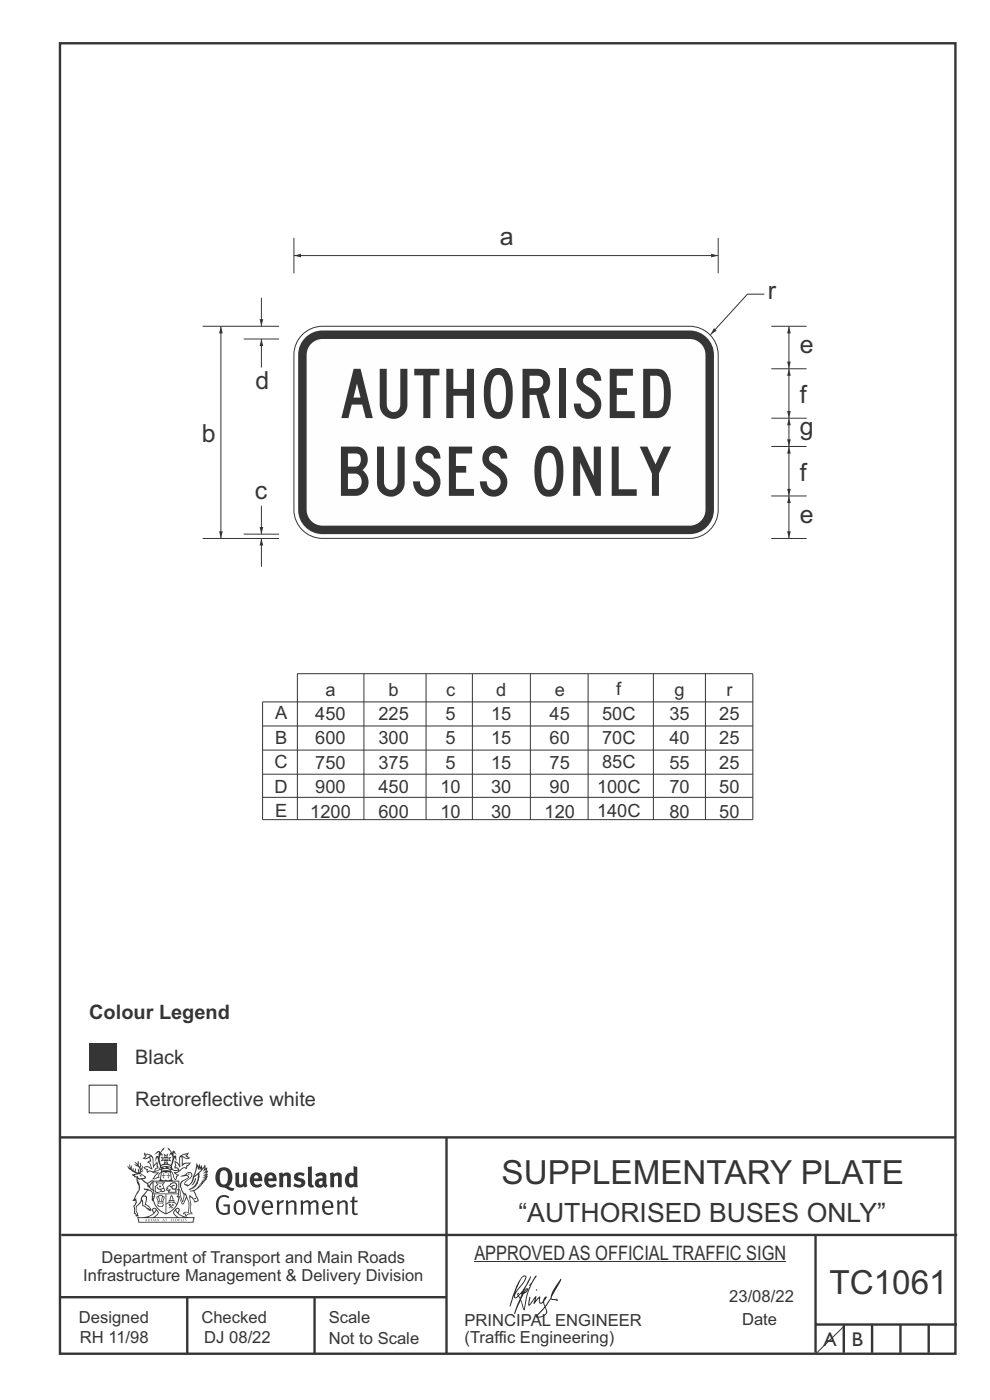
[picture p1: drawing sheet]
<svg xmlns="http://www.w3.org/2000/svg" width="210mm" height="297mm" viewBox="0 0 210 297" stroke-linecap="round" stroke-linejoin="round" font-family="sans-serif">
<g fill="none" stroke="#373435" stroke-width=".51">
<path d="M12.7 9.2h190v278h-190zM12.7 241.3h190M94.7 241.4v45.8M12.7 275.2h82M13 262h190M39.7 275.2v12M66.7 275.2v12M173 262.1v24.9M173 281h30M179 281v6M185 281v6M191 281v6"/>
<path d="M197 281v6"/>
</g>
<path d="M18.9 221.2h5.9v5.9h-5.9z" fill-rule="evenodd" fill="#373435"/>
<path d="M18.9 230.2h5.9v5.9h-5.9z" fill-rule="evenodd" fill="#fefefe" stroke="#373435" stroke-width=".21"/>
<g fill="#373435">
<path d="M47 248.4a2.55 2.55 0 0 0 0 2.7l.3 .2a.81 .81 0 0 0 1-1v-.5a1.04 1.04 0 0 0-1.1-1.5zM46.3 248.1a1.82 1.82 0 0 1 2.1-.2 1.82 1.82 0 0 1 .9 1.8 2.29 2.29 0 0 1-.8 2l.7 .3h.5l-.2 .6a2.87 2.87 0 0 1-2-.7 2.12 2.12 0 0 1-1.7-3.1z" fill-rule="evenodd"/>
<path d="M49.9 248.9l.8-.2v2a.46 .46 0 0 0 .3 .6 .46 .46 0 0 0 .6-.3v-2.1l.7-.2v2.4l.2 .5-.5 .3-.3-.3a1.02 1.02 0 0 1-1.2 .3 1.02 1.02 0 0 1-.6-1.1z" fill-rule="evenodd"/>
<path d="M54 249.5l-.1 .5h.9a.49 .49 0 0 0-.2-.6 .49 .49 0 0 0-.6 .1zM53.4 249.1a1.34 1.34 0 0 1 1.6-.2 1.34 1.34 0 0 1 .6 1.5v.2h-1.7a.77 .77 0 0 0 .5 .8 .77 .77 0 0 0 .9-.4l.3 .5a1.59 1.59 0 0 1-2 .2 1.59 1.59 0 0 1-.5-2.1z" fill-rule="evenodd"/>
<path d="M57 249.5l-.1 .5h1a.49 .49 0 0 0-.2-.6 .49 .49 0 0 0-.7 .1zM56.4 249.1a1.34 1.34 0 0 1 1.6-.2 1.34 1.34 0 0 1 .7 1.5v.2h-1.8a.77 .77 0 0 0 .5 .8 .77 .77 0 0 0 .9-.4l.4 .5a1.59 1.59 0 0 1-2.1 .2 1.59 1.59 0 0 1-.5-2.1z" fill-rule="evenodd"/>
<path d="M59.2 248.9l.7-.2 .1 .4a.95 .95 0 0 1 1-.3 .95 .95 0 0 1 .7 .8v2.3h-.8v-2.3a.46 .46 0 0 0-.8 .1v2.2h-.8z" fill-rule="evenodd"/>
<path d="M62.6 249.1a1.75 1.75 0 0 1 2-.1l-.2 .5-.6-.2a.43 .43 0 0 0-.6 .3l.4 .3a1.04 1.04 0 0 1 1.2 1.1 1.04 1.04 0 0 1-1.4 1l-1.2-.4 .3-.6 1 .4 .4-.4a.88 .88 0 0 0-1-.5l-.4-.2-.1-.4z" fill-rule="evenodd"/>
<path d="M65.3 247.6l.8-.2 .1 3.8 .3 .2 .1 .4a.88 .88 0 0 1-1 0 .88 .88 0 0 1-.3-1z" fill-rule="evenodd"/>
<path d="M67.8 250.6a.43 .43 0 0 0-.1 .7 .43 .43 0 0 0 .7-.1v-.7zM66.8 249.1a1.7 1.7 0 0 1 2.4 .1v1.9l.3 .4-.4 .5-.5-.4a1.03 1.03 0 0 1-1.7-.1 1.03 1.03 0 0 1 .8-1.5h.7v-.4a.8 .8 0 0 0-1.2 .1z" fill-rule="evenodd"/>
<path d="M70 248.9l.7-.2 .1 .4a.95 .95 0 0 1 1-.3 .95 .95 0 0 1 .7 .8v2.3h-.8v-2.3a.46 .46 0 0 0-.8 .1v2.2h-.8z" fill-rule="evenodd"/>
<path d="M74.3 249.5a1.48 1.48 0 0 0 0 1.7h.5l.2-.1v-1.5l-.3-.2zM75 247.4l.8 .1 .1 4.4h-.7l-.1-.2a1.26 1.26 0 0 1-1.4 0 1.26 1.26 0 0 1-.5-1.3 1.29 1.29 0 0 1 .4-1.4 1.29 1.29 0 0 1 1.4-.1z" fill-rule="evenodd"/>
<path d="M46.4 253.9a1.72 1.72 0 0 1 2.3 0l-.3 .3a1.24 1.24 0 0 0-1.4-.2 1.24 1.24 0 0 0-.6 1.4 1.49 1.49 0 0 0 1.2 1.9l.7-.1v-1.3h-.8l-.1-.4h1.3v1.9a1.93 1.93 0 0 1-2.2 0 1.93 1.93 0 0 1-.7-2.2l.2-.8z" fill-rule="evenodd"/>
<path d="M50.4 255.1a1.65 1.65 0 0 0 .2 2.2 .99 .99 0 0 0 1-1.4 .78 .78 0 0 0-.4-.8 .78 .78 0 0 0-.8 0zM50 254.9a1.33 1.33 0 0 1 1.6-.1 1.33 1.33 0 0 1 .5 1.4 1.31 1.31 0 0 1-1.3 1.6 1.31 1.31 0 0 1-1.2-1.6v-.6z" fill-rule="evenodd"/>
<path d="M52.5 254.7l.4-.1 .9 2.6 .8-2.5h.5l-1.1 3h-.5z" fill-rule="evenodd"/>
<path d="M56.3 255.2l-.2 .7h1.3a.7 .7 0 0 0-.3-.8 .7 .7 0 0 0-.8 .1zM55.9 255a1.22 1.22 0 0 1 1.5-.2 1.22 1.22 0 0 1 .5 1.5h-1.8a.93 .93 0 0 0 .5 1 .93 .93 0 0 0 1.1-.2l.2 .3a1.43 1.43 0 0 1-1.8 .1 1.43 1.43 0 0 1-.6-1.7z" fill-rule="evenodd"/>
<path d="M58.7 254.7l.4-.1 .1 .5 .4-.4 .6-.1-.2 .5a.66 .66 0 0 0-.8 .7v1.9h-.4z" fill-rule="evenodd"/>
<path d="M60.6 254.7l.4-.1 .1 .5a.94 .94 0 0 1 1-.5 .94 .94 0 0 1 .8 .8v2.3h-.5l-.1-2.5a.81 .81 0 0 0-1.2 .3v2.2h-.4z" fill-rule="evenodd"/>
<path d="M63.7 254.7l.5-.1 .1 .5 .4-.3a.78 .78 0 0 1 1.1 .3 .9 .9 0 0 1 1-.5 .9 .9 0 0 1 .8 .8v2.3h-.5l-.1-2.5a.67 .67 0 0 0-1.1 .3v2.2h-.5v-2.4l-.4-.3-.7 .4v2.3h-.5z" fill-rule="evenodd"/>
<path d="M69 255.2l-.1 .7h1.3a.7 .7 0 0 0-.3-.8 .7 .7 0 0 0-.9 .1zM68.7 255a1.22 1.22 0 0 1 1.5-.2 1.22 1.22 0 0 1 .5 1.5h-1.8a.93 .93 0 0 0 .4 1 .93 .93 0 0 0 1.2-.2l.1 .3a1.44 1.44 0 0 1-1.7 .1 1.44 1.44 0 0 1-.6-1.7z" fill-rule="evenodd"/>
<path d="M71.4 254.7l.5-.1 .1 .5a.94 .94 0 0 1 1-.5 .94 .94 0 0 1 .8 .8v2.3h-.5l-.1-2.5a.81 .81 0 0 0-1.2 .3v2.2h-.4z" fill-rule="evenodd"/>
<path d="M74.7 253.9l.5-.1v.9h.7l-.1 .3h-.6v2.2l.1 .2h.5l.1 .3a.75 .75 0 0 1-1.2-.6v-2.1h-.4v-.3h.4z" fill-rule="evenodd"/>
<path d="M30.8 244.9l1.1 .3-.9 .5h-.4l.6-.5zM31.8 245.4h.2a2.44 2.44 0 0 1 .4 1.9l.1 .5 .7-1-.1 .6 .3 .3a.57 .57 0 0 0-.6 .7l-1-.1-.5 .2 .2-.5-.8-.3 .7-.1 .9 .5 .1-.1-.6-1.3-.2-.2h.5zM30.7 244.4l-.1 .5 .2 .4-.6 .4a1.04 1.04 0 0 0 1.4-.1l.2 .6-.3 .1-.2 .4a.94 .94 0 0 1 .8 1.1l-.2-.1a1.16 1.16 0 0 0-1.5-.1l.3 .4 .4 .2 .1 .5 .2 .1 .1-.2a.94 .94 0 0 1 1.1 .2l.8 .1-1.2 1.2a1.13 1.13 0 0 0 1.2-.2l.4-.1-.1-.4 .5-.8a.83 .83 0 0 0-.6 1.1l-.3-.1-.7 .4 1.1-1.4-.5 .1-.5-.1 1.3-.5-.1-.1-.9 .4v-.3l.2-.2 .3 .1 .1-.3-.2-.4v-.6l-.1-.4-.7 1v-.7a1.42 1.42 0 0 0-1.6-1.8z" fill-rule="evenodd"/>
<path d="M38.5 245.2l.5-.2 .7-.1-.6 .3 .8 .5h-.3zM38.3 245.5l.2-.1 .1 2a1.69 1.69 0 0 1 1.6-.6l-.8 .5 .1 .5a1.1 1.1 0 0 0-1.5 .6l-.1-.5-.2-.2h-.5l.3-.4-.3-.7a1.42 1.42 0 0 1 .8 1.1l.2-.1zM37.1 246.2l.1 1-.2 .3 .1 .4h.5l.1 .2a.96 .96 0 0 1-1.1-.1l-.1 .1a1.06 1.06 0 0 0 1.3 .2v.1a.72 .72 0 0 1-1 .2l.3 .5 .6 .2-.4 .2-.1 .6-.2-.3-.4-1.1-.4-.4 .4 .9a1.54 1.54 0 0 0 .7 1.2l.2-.3a.58 .58 0 0 1 .4-.8l.2-.1h-.3l-.5-.3 .9-.5a.93 .93 0 0 1 1.2-.5v.2l.2-.2 .1-.5a.99 .99 0 0 0 .7-.8l-1.3 .1-.3 .2-.1-1.4 .9 .4 .9-.3h-.4l-.5-.4 .4-.7-.6 .2a1.46 1.46 0 0 0-1.4 2.1v.4l-.2-.4z" fill-rule="evenodd"/>
<path d="M35.6 248.9l.2 .1-.1 .3 .4 .1h-.4v.6l-.1-.6h-.3l.3-.1z" fill-rule="evenodd"/>
<path d="M34.6 248.9l.2 .1v.3l.3 .1h-.3l-.1 .6v-.6h-.4l.4-.1z" fill-rule="evenodd"/>
<path d="M34.3 248.8a.57 .57 0 0 1 .9 .2 .57 .57 0 0 1 .9-.2l.2 1.4h-.2a.57 .57 0 0 1-.9 0 .69 .69 0 0 1-1.1 0zM34.2 248.1l-.3 2.1-.2 .4h3l-.2-.4-.3-2.1h-.2v.2l-.8-.1-.8 .1v-.2z" fill-rule="evenodd"/>
<path d="M34.2 252.4a.3 .3 0 0 0 .6 0 .3 .3 0 0 0-.6 0zM33.3 250.9l.3 .3-.3 .4a.79 .79 0 0 0 0 1.3l.8-.2-.1-.3a.55 .55 0 0 1-.7-.6l.1-.1 .2 .3 .3 .2 .8-.2-.4-.7 .4-.4-.7 .2zM33 250.7l1.1 .2 .9-.2-.4 .6 .4 1.2a.56 .56 0 0 1-.8 .3l-.2 .1a.73 .73 0 0 1-.9 .1 .73 .73 0 0 1-.3-1v-.4l.6-.4z" fill-rule="evenodd"/>
<path d="M35.6 251.8l.7-.4a.58 .58 0 0 1 1-.1 .58 .58 0 0 1-.4 .9l-.3-.3a.43 .43 0 0 1 .6-.4 .57 .57 0 0 0-.8 .2l-.2-.1-.3 .1 .4 .2a.55 .55 0 0 0 .9 .4v.5h-1.3l.3-.4-.1-.1-.6 .1 .2-.3-.2-.1zM35.4 251.8l-.1 .2a.39 .39 0 0 0 .2 .6h.3l-.2 .4h1.9l-.1-.8a.86 .86 0 0 0-.1-1.3 .86 .86 0 0 0-1.3 .4z" fill-rule="evenodd"/>
<path d="M36 254.8h.8v.2h-.8zM36.4 253.8l.2 .8h-.4zM36.4 253.5l-.3 .5-.1 .6h-.2v.4l-.7 .4 .2 .1a1.48 1.48 0 0 1 2.1 .2l.2-.1-.6-.5v-.5h-.2l-.1-.6z" fill-rule="evenodd"/>
<path d="M35.8 255.4l.4 .1 .1 .3 .3-.2-.2-.2a.38 .38 0 0 1 .5 .5l-.2-.2-.3 .2 .3 .2-.3 .3-.1-.4-.4 .4-.1-.2 .4-.3-.1-.1-.2 .1z" fill-rule="evenodd"/>
<path d="M34.5 254h.2v.2l-.2 .6h-.2zM33.6 255.3h.9v.2a.55 .55 0 0 1-.8 .4v-.2l-.2-.1zM33.4 254h.2l.2 .8h-.2zM33.6 255l.8-.1 .1 .2h-.8zM33.8 253.7h.5l-.2 1.1h-.1zM33.3 253.8l-.1 .3 .3 1.1a.48 .48 0 0 0-.1 .6 .48 .48 0 0 0 .5 .2h.5a.49 .49 0 0 0 .2-.8l.3-1.1-.1-.3a1.42 1.42 0 0 0-1.5 0z" fill-rule="evenodd"/>
<path d="M33.7 251.5l.4 .1 .1 .3h-.3z" fill-rule="evenodd"/>
<path d="M41.3 250.1l.3-.2-.2 .8-.6 .8h-.2l.5-.7z" fill-rule="evenodd"/>
<path d="M39.7 249l.3-.2 .5 .2a.88 .88 0 0 1-.6 1.1 1.22 1.22 0 0 0-.8 1.3l.5 .2a.72 .72 0 0 0 .9-.4l.5-.8 .2-.6 .8-.6v.2a2.85 2.85 0 0 1-2 2.9l.1 .1a2.13 2.13 0 0 0 1.9-1.5v-.3a2.01 2.01 0 0 0 .3-1.7l1.1-1.3-.4 1 .7-.5-.7 1 .8-.4-.8 .8 .7-.2-.9 .6 .8-.1-.8 .4h.7l-.8 .3 .3 .2h-.4l.2 .3h-.4l.2 .3h-.4l.1 .2h-.1a2.16 2.16 0 0 1-2 1.1l.1 .2 .4-.1a.76 .76 0 0 1 .7 .8l.5 1.2-.6 .2a1.45 1.45 0 0 0-1.1-1.3l.2 1.8-.1 1.8 .4 .3a1.07 1.07 0 0 0-1.2 .4v-.3l-.5-.2a.87 .87 0 0 1 1.1-.1v-.7a4.4 4.4 0 0 0-.6-3.1l-.1-.3h-.2a2.16 2.16 0 0 1-.7-2.2l.3-.4 1.2-.7a.55 .55 0 0 0-.4-.8zM37.8 252.4a.76 .76 0 0 1 .3 1.1l.6 1.6 .4-1.7 .2 .1a.61 .61 0 0 1-.1 .9l-.3 .8-.2 .1-.7-1.6-.3 .1a1.18 1.18 0 0 0 .1-1.4zM41.8 247.5l.2 .7 .3-.5v.6l.4-.5a1.9 1.9 0 0 1-1.2 1.4l-.3 .3zM38.2 249.6l1.4-.2 .2 .2v.3l-.5 .2a1.26 1.26 0 0 0-.9 1.9l.2 .7a1.84 1.84 0 0 1 .1 2.1l-.4-1.4a.96 .96 0 0 0-.4-1.2l-.4 .2a.78 .78 0 0 1 0 1.3l.1 .3h.4l.4 1.1a.38 .38 0 0 0 .2 .4 .38 .38 0 0 0 .4-.1l.6-1.2a2.94 2.94 0 0 1 .4 2.5l-.1 .4h-.8l-.3 .4v.2l.4-.1 .1 .4 .2 .1a1.02 1.02 0 0 1 1.3-.5v-.4l-.3-.1 .1-1.8-.3-1.3h.1a1.14 1.14 0 0 1 .8 1 .63 .63 0 0 0 .8-.2 .63 .63 0 0 0-.2-.9l-.6-1.2 .9-.6 .2-.4h.3l-.1-.2h.4l-.1-.3h.3l-.1-.3 .5-.1-.2-.2 .6-.4v-.2h-.2l.4-.5h-.3l.3-.5-.4 .1 .4-.5v-.3l-.3 .2 .2-.7-.1-.2-.4 .3v-.8l-.6 .8-.2-.8-.2 .5-.3-.7-.1 .6-.5-.8-.1 1.4-.6 1.8a1.81 1.81 0 0 1-1 1.5l-.6-.2a1.75 1.75 0 0 1 1.1-1.2 .75 .75 0 0 0 .1-1.3 .75 .75 0 0 0-1.2 .4z" fill-rule="evenodd"/>
<path d="M41.2 254.1h.3l.2 .2-.4 .1z" fill-rule="evenodd"/>
<path d="M29.4 258.4h11.6l-.1 .8h-11.4zM31.3 258.2l.5-.1a2.48 2.48 0 0 0 1.4-1.3l.3 .5-.5 .6-.5 .3zM32.5 256.6l.3-.2 .2 .1-.3 .7zM37.2 256.8a2.65 2.65 0 0 0 1.8 1.4h-1.1l-.5-.3-.5-.6zM37.4 256.5l.2-.1 .3 .2-.3 .6zM29.2 258.2l.1 1.2h11.8l.2-1.1-.2-.1a4.1 4.1 0 0 1-3.3-.9l.3-.4-.1-.6a1.06 1.06 0 0 0-1.3 1l.2 .4 .6 .5h-4.7l.3-.1a.84 .84 0 0 0 .6-.8 .84 .84 0 0 0-.5-.8l-.3-.2h-.5l-.1 .6 .3 .4a4.2 4.2 0 0 1-3.4 .9z" fill-rule="evenodd"/>
<path d="M31 258.7l.1 .2h-.2zM31 258.5l-.3 .6 .4-.2 .2 .2z" fill-rule="evenodd"/>
<path d="M31.3 258.6h.3v.4a.25 .25 0 0 0 .2-.1 .25 .25 0 0 0-.1-.3h.1a.29 .29 0 0 1 0 .4 .29 .29 0 0 1-.4 0 .29 .29 0 0 1 0-.4z" fill-rule="evenodd"/>
<path d="M32.2 258.6a.22 .22 0 0 1 .3 .2 .22 .22 0 0 1-.3 .2zM32 258.6l.1 .4a.33 .33 0 0 0 .4 0 .33 .33 0 0 0 0-.4 .33 .33 0 0 0-.5 0z" fill-rule="evenodd"/>
<path d="M32.9 258.7l.1 .2h-.2zM32.9 258.5l-.2 .6 .3-.2 .2 .2z" fill-rule="evenodd"/>
<path d="M33.3 258.6h.2l.1 .1 .2-.1-.2 .2 .2 .3-.3-.3-.1 .3h-.1l.2-.3z" fill-rule="evenodd"/>
<path d="M34.7 258.7l.1 .2h-.2zM34.7 258.5l-.3 .6 .4-.2 .2 .2z" fill-rule="evenodd"/>
<path d="M35 258.5h.5l-.2 .1v.5h-.2l.1-.5z" fill-rule="evenodd"/>
<path d="M36.2 258.6l.3-.1-.1 .1v.2h.1h-.1v.3h-.2z" fill-rule="evenodd"/>
<path d="M36.7 258.6h.2v.5h-.2z" fill-rule="evenodd"/>
<path d="M37.3 258.6a.22 .22 0 0 1 .3 .2 .22 .22 0 0 1-.3 .2zM37.1 258.6v.4a.33 .33 0 0 0 .5 0 .33 .33 0 0 0 0-.4 .33 .33 0 0 0-.5 0z" fill-rule="evenodd"/>
<path d="M37.8 258.6l.4-.1-.2 .1v.2h.1h-.1v.2l.2 .1h-.4z" fill-rule="evenodd"/>
<path d="M38.4 258.6h.2l-.1 .4 .2 .1h-.3z" fill-rule="evenodd"/>
<path d="M38.9 258.6h.2v.5h-.2z" fill-rule="evenodd"/>
<path d="M39.3 258.6h.2h-.1l.2 .3-.2 .2-.1-.1v-.1l.2 .1z" fill-rule="evenodd"/>
<path d="M34.2 247.4a1.51 1.51 0 0 1 2 .2 2.67 2.67 0 0 0-2.1 0zM35.7 247.6l.4 .1 .1 .3-.4-.1zM34.6 247.6h.5l.1 .2h-.4zM34 247.8l.3 .2h-.3zM34.9 246.9l.3-.2 .3 .2zM34.9 245.6l.2 .1v.3h-.2zM35 245.1l.2 .2 .2-.2-.1 .3h-.2zM35.1 246.3h.2l.1 .4-.2-.2-.2 .2zM35.3 245.7l.2-.1v.4h-.2zM34.4 245.7h.3l.1 .3-.4 .1 .2-.2zM35.7 245.7h.3l-.2 .2 .2 .2-.4-.1zM32.7 244.9l1-.5-.1 1-.2-.2-.3 .2-.3 1.1 .5-1 .3 .9a1.84 1.84 0 0 1 .2 1.7l.4 .1a2.48 2.48 0 0 1 2.2 0l.2-.2-.2-.7 .7-1.8 .4 .7-.2-1-.2-.1-.2 .3v-.9l.6 .4-.6-.8-.3 .1-.1 .4-.5-.9-.5-.3 .2 .5 .6 .5-.5 .8 .4-.4a2.06 2.06 0 0 1 0 2.3l-.5-.2-.2-.6 .1-.1 .8 .2-.4-.5 .4-.5-.7 .2-.2-.2 .2-.7-.5 .4-.5-.4 .2 .7-.2 .2-.7-.2 .4 .5-.4 .5 .8-.2 .1 .1-.2 .6-.5 .2a2.02 2.02 0 0 1 0-2.2l.3 .5-.1-.7-.3-.1 .8-1.2-.4 .3-.5 .8-.2-.3a.8 .8 0 0 0-.8 .5z" fill-rule="evenodd"/>
<path d="M29.2 250.1l.3 .1a.61 .61 0 0 1 .8 .4l.3 .2a.8 .8 0 0 1 .6 1l.4 .1 .5 .5a1 1 0 0 1 .5 1.1l-.1 .7v-.5h-.1a.96 .96 0 0 0-.8-1.3l-.2-.2h-.7l-.1-.1-.1 .1 .1 .3h.6l-1.2 1.3-.2 1-.4 .6a1.33 1.33 0 0 0-.5 1.8l.2 .5a1.26 1.26 0 0 1-.5-1.5l-.1-.3a1.56 1.56 0 0 0 .4-1.7l-.3 .2 .2-.5a3.2 3.2 0 0 0 .7-3zM30.4 253.9h.4a2.06 2.06 0 0 1-.1 1.6l.7 .5 .4 .4-.6-.1-.8-.6-.1-.9a.51 .51 0 0 1 .1-.9zM28.6 249.3a1.52 1.52 0 0 1 2.1 .5l-1.1 .2-.2-.1-.1-.4h-.5zM27.5 247v.8l-.3-.4h-.1a3.1 3.1 0 0 0 1.9 1.6l-1 .1 .5 .6 .5 .1 .1 1.1a1.84 1.84 0 0 1-.3 2.5l-.4 .9-.3 .4 .2 .1 .4-.1 .1 .4-.2 .5-.3 .2 .1 1.7h.2l.3 .5 .1 .1 .4-.1-.1-.5a1.3 1.3 0 0 1-.1-1.7l.9-1 .1 1.1 .6 .2 .5 .5 .1-.1 .2 .3h.5a1.85 1.85 0 0 0-1.2-1.4l.1-.3a1.39 1.39 0 0 0 0-1.4l-.5-.1 .5-.5a.66 .66 0 0 1 .9-.4 .66 .66 0 0 1 .3 .9l-.1 .4 .2-.1v.2l-.1 .3 .2 .5 .1-.3a2.24 2.24 0 0 0 .1-2.2 .73 .73 0 0 1-.7-.7 .73 .73 0 0 1 .6-.7v-.2a.94 .94 0 0 0-.9 .8 .48 .48 0 0 1-.1-.6 .48 .48 0 0 1 .5-.2l.5-.3a.51 .51 0 0 0-.8 .2l-.5 .2-1-.8h.6l.2-.5-1.2-.7 .5-.5v-.3l-.5 .4 .1-.2a.69 .69 0 0 0 .2-1v.4l-.2 .3v-1.1l-.3-.2 .1 .6-.1 .2-.4-1.3v.7l-.6-.4 .5 .7-.6-.2 .3 .3a1 1 0 0 1 .7 1.4l-.2-.8v.9l-.5-.2v-.8l-.2 .7-.2-.1-.1-.6-.2 .4-.2-.2 .1-.7-.2 .5z" fill-rule="evenodd"/>
<path d="M29.6 249.4l.2-.1 .3 .2z" fill-rule="evenodd"/>
<path d="M32.4 250.5h5.6v2l-.2-.1v-1.7h-5.2v2.5h5.2v-.8l.1 .2-.1 1.1v-.3h-2.5v4a4.1 4.1 0 0 0 2.6-3.6l.1-.1a4 4 0 0 1-2.8 3.9 4.2 4.2 0 0 1-2.8-4.7l.1 1.2 .1-.1a3.8 3.8 0 0 0 2.5 3.4v-4h-2.5l-.2-.9z" fill-rule="evenodd"/>
<circle cx="40" cy="249.1" r=".17"/>
</g>
<path d="M100.6 267.7h66.2" fill="none" stroke="#373435" stroke-width=".21"/>
<g fill="#252726">
<path d="M111.6 273.7l.2-.2-.5 .7zM110.4 274.5l.3 .1-.3 .7-.3-.4zM110.9 270.9l.5-.1a9.3 9.3 0 0 1-2 3.2l-.1 .2 1-2.5zM110.6 271a14.7 14.7 0 0 0-2.2 4.9l-.3 1.2 .1 .1 .8-2.4a.42 .42 0 0 0 .2 .7 .42 .42 0 0 0 .6-.3l.2-.2 .2 .6-1.1 3.1h.2l1.1-2.8 .6 1.9 .2 .2 .2-.5a13.5 13.5 0 0 1 2-6.2l.5-.5-.2-.2-1.6 2.1 .4-.1a14.9 14.9 0 0 0-1.3 5.1l-.4-1.2a1.39 1.39 0 0 1 .2-1.8l.1-.2a.92 .92 0 0 0 .8-1.2 .75 .75 0 0 0-.7 .7l-.2 .2 1.6-3.4h-.1l-.4 .7a10.5 10.5 0 0 1-2.2 3.2l.2-.4a.32 .32 0 0 0-.4 .2 .32 .32 0 0 0 .1 .4l-.5 .4a3.2 3.2 0 0 1 1.1-2.3l.5-.6a2.49 2.49 0 0 0 .7-1.6l-.3-.2z" fill-rule="evenodd"/>
<path d="M115.6 277.5a1.15 1.15 0 0 1 .1 1.3 1.15 1.15 0 0 1-1.2 .5h-.5zM112.3 275.1l-.3 1.7 .3 .2 1.2-1.5-.3 1.1 1.1-1.2a.94 .94 0 0 0 .4 1.2l.5-.3 .3 .9-1.2 1.3a.98 .98 0 0 0-.5 1 1.9 1.9 0 0 0 2.3-1.3l-.1-.3a1.02 1.02 0 0 1 .3-1.4l.5-.9 1.5 .3-.2-.5v.3l-1.1-.2v-.2l2-3.6 .1-.3-.1-.1-1.8 2.7a6.6 6.6 0 0 1-1.5 3l-.2-.2a1.01 1.01 0 0 1 .4-1.4l.1-.2-.3-.2-.3 .5-.2 .5-.5 .4-.2-.4 .1-.9-.2-.1-.8 .9 .2-.9h-.1l-1.4 1.7 .2-1.4v-.1z" fill-rule="evenodd"/>
<path d="M113.7 273.5l.3 .3h-.3z" fill-rule="evenodd"/>
</g>
<path d="M64.1 71a6 6 0 0 1 4.3-1.8h77.9a6.1 6.1 0 0 1 6 6.1v32.9a6.1 6.1 0 0 1-6 6h-77.9a6.1 6.1 0 0 1-6.1-6v-32.9a6 6 0 0 1 1.8-4.3z" fill="none" stroke="#373435" stroke-width=".21"/>
<path d="M64.5 72a5.2 5.2 0 0 1 3.9-1.9h77.9a5.2 5.2 0 0 1 5.1 5.2v32.9a5.2 5.2 0 0 1-5.1 5.1h-77.9a5.2 5.2 0 0 1-5.2-5.1v-32.9a5.1 5.1 0 0 1 1.3-3.3z" fill-rule="evenodd" fill="#373435"/>
<path d="M66 72.9a3.3 3.3 0 0 1 2.4-1h77.9a3.4 3.4 0 0 1 3.3 3.4v32.9a3.4 3.4 0 0 1-3.3 3.3h-77.9a3.4 3.4 0 0 1-3.4-3.3v-32.9a3.3 3.3 0 0 1 1-2.4z" fill-rule="evenodd" fill="#fefefe"/>
<path d="M167.4 105.2v9" fill="none" stroke="#373435" stroke-width=".21"/>
<g fill="#373435">
<path d="M167 112.7h.7l-.3 1.5z"/>
<path d="M167.4 105.2l.3 1.5h-.7z"/>
</g>
<path d="M167.4 69.2v9" fill="none" stroke="#373435" stroke-width=".21"/>
<g fill="#373435">
<path d="M167 76.7h.7l-.3 1.5z"/>
<path d="M167.4 69.2l.3 1.5h-.7z"/>
</g>
<path d="M167.4 88.7v6" fill="none" stroke="#373435" stroke-width=".21"/>
<g fill="#373435">
<path d="M167 93.2h.7l-.3 1.5z"/>
<path d="M167.4 88.7l.3 1.5h-.7z"/>
</g>
<path d="M167.4 94.7v10.5" fill="none" stroke="#373435" stroke-width=".21"/>
<g fill="#373435">
<path d="M167 103.7h.7l-.3 1.5z"/>
<path d="M167.4 94.7l.3 1.5h-.7z"/>
</g>
<path d="M167.4 78.2v10.5" fill="none" stroke="#373435" stroke-width=".21"/>
<g fill="#373435">
<path d="M167 87.2h.7l-.3 1.5z"/>
<path d="M167.4 78.2l.3 1.5h-.7z"/>
</g>
<path d="M162.1 62.4h-3.6l-7.8 8.6" fill="none" stroke="#373435" stroke-width=".21"/>
<path d="M151.4 69.6l.6 .5-1.3 .9z" fill="#373435"/>
<path d="M62.3 54.2h90" fill="none" stroke="#373435" stroke-width=".21"/>
<g fill="#373435">
<path d="M150.8 53.8l1.5 .4-1.5 .4z"/>
<path d="M62.3 54.2l1.6-.4v.8z"/>
</g>
<path d="M62.3 50.5v7.5M152.3 50.5v7.5M46.9 69.2v45M163.6 69.2h7.5M163.6 78.2h7.5M163.6 94.7h7.5M163.6 88.7h7.5M163.6 105.2h7.5M163.6 114.2h7.5" fill="none" stroke="#373435" stroke-width=".21"/>
<g fill="#373435">
<path d="M46.5 112.7h.7l-.3 1.5z"/>
<path d="M46.9 69.2l.3 1.5h-.7z"/>
</g>
<path d="M55.5 114.2v6.1" fill="none" stroke="#373435" stroke-width=".21"/>
<path d="M55.5 114.2l.3 1.5h-.7z" fill="#373435"/>
<path d="M55.5 71.9v6.1" fill="none" stroke="#373435" stroke-width=".21"/>
<path d="M55.5 71.9l.3 1.5h-.7z" fill="#373435"/>
<path d="M55.5 107.3v6" fill="none" stroke="#373435" stroke-width=".21"/>
<path d="M55.1 111.8h.7l-.3 1.5z" fill="#373435"/>
<path d="M55.5 63.2v6" fill="none" stroke="#373435" stroke-width=".21"/>
<path d="M55.1 67.7h.7l-.3 1.5z" fill="#373435"/>
<g fill="none" stroke="#373435" stroke-width=".21">
<path d="M43 69.2h16.2M51.7 71.9h7.5M43 114.2h16.2M51.7 113.3h7.5M55.7 159.1h104M55.7 154h104M63 142.9h96.7M63.1 143v30.9M77.2 143v30.9M90.4 143v30.9M100.2 143v30.9M112.5 143v30.9"/>
<path d="M124.8 143v30.9M138.6 143v30.9M149.6 143v30.9M159.7 143v30.9h-104v-25h104M55.7 169.2h104M55.7 164.2h104M179.2 281.2l-6.2 6"/>
</g>
<g font-size="14.5" fill="#373435">
<text x="72.1" y="88.7">AUTHORISED</text>
<text x="71.2" y="105.2">BUSES ONLY</text>
</g>
<g font-size="7.1" fill="#373435">
<text x="106.4" y="251.2">SUPPLEMENTARY PLATE</text>
<text x="175.9" y="274.5">TC1061</text>
</g>
<text font-size="5.6" fill="#373435" x="110" y="259.2">“AUTHORISED BUSES ONLY”</text>
<g font-size="5.3" fill="#373435">
<text x="106" y="52">a</text>
<text x="162.8" y="63.4">r</text>
<text x="169.7" y="74.9">e</text>
<text x="54.2" y="82.6">d</text>
<text x="169.7" y="85.5">f</text>
<text x="42.8" y="93.7">b</text>
<text x="169.7" y="92.4">g</text>
<text x="169.7" y="102">f</text>
<text x="54.1" y="105.9">c</text>
<text x="169.7" y="110.9">e</text>
</g>
<g font-size="4.2" fill="#373435">
<text x="18.9" y="216.2">Colour Legend</text>
<text x="28.7" y="225.7">Black</text>
<text x="28.7" y="234.7">Retroreflective white</text>
<text x="100.6" y="267.2">APPROVED AS OFFICIAL TRAFFIC SIGN</text>
<text x="174.7" y="285.6">A</text>
<text x="180.7" y="285.6">B</text>
</g>
<g font-size="3.9" fill="#373435">
<text x="69" y="147.6">a</text>
<text x="82.4" y="147.6">b</text>
<text x="94.6" y="147.6">c</text>
<text x="105.2" y="147.6">d</text>
<text x="117.7" y="147.6">e</text>
<text x="130.7" y="147.5">f</text>
<text x="143.1" y="147.6">g</text>
<text x="154.1" y="147.6">r</text>
<text x="58.4" y="152.6">A</text>
<text x="66.9" y="152.7">450</text>
<text x="80.3" y="152.7">225</text>
<text x="94.5" y="152.7">5</text>
<text x="104.2" y="152.7">15</text>
<text x="116.6" y="152.7">45</text>
<text x="127.7" y="152.7">50C</text>
<text x="142" y="152.7">35</text>
<text x="152.6" y="152.7">25</text>
<text x="58.4" y="157.8">B</text>
<text x="66.9" y="157.9">600</text>
<text x="80.3" y="157.9">300</text>
<text x="94.5" y="157.9">5</text>
<text x="104.2" y="157.9">15</text>
<text x="116.6" y="157.9">60</text>
<text x="127.7" y="157.8">70C</text>
<text x="142" y="157.9">40</text>
<text x="152.6" y="157.9">25</text>
<text x="58.2" y="163">C</text>
<text x="66.9" y="163.1">750</text>
<text x="80.3" y="163.1">375</text>
<text x="94.5" y="163.1">5</text>
<text x="104.2" y="163.1">15</text>
<text x="116.6" y="163.1">75</text>
<text x="127.7" y="163">85C</text>
<text x="142" y="163.1">55</text>
<text x="152.6" y="163.1">25</text>
<text x="58.2" y="168.1">D</text>
<text x="58.4" y="173.3">E</text>
<text x="65.8" y="173.5">1200</text>
<text x="66.9" y="168.3">900</text>
<text x="80.3" y="168.3">450</text>
<text x="80.3" y="173.5">600</text>
<text x="93.4" y="168.3">10</text>
<text x="93.4" y="173.5">10</text>
<text x="104.2" y="168.3">30</text>
<text x="104.2" y="173.5">30</text>
<text x="115.5" y="173.5">120</text>
<text x="116.6" y="168.3">90</text>
<text x="126.6" y="168.2">100C</text>
<text x="126.6" y="173.4">140C</text>
<text x="142" y="168.3">70</text>
<text x="142" y="173.5">80</text>
<text x="152.6" y="168.3">50</text>
<text x="152.6" y="173.5">50</text>
</g>
<g font-size="3.5" fill="#373435">
<text x="21.6" y="267.9">Department of Transport and Main Roads</text>
<text x="17.7" y="271.8">Infrastructure Management &amp; Delivery Division</text>
<text x="16.7" y="280.6">Designed</text>
<text x="42.7" y="280.6">Checked</text>
<text x="69.7" y="280.6">Scale</text>
<text x="98.5" y="281.3">PRINCIPAL ENGINEER</text>
<text x="154.7" y="276.2">23/08/22</text>
<text x="157.4" y="281.2">Date</text>
<text x="16.9" y="284.8">RH 11/98</text>
<text x="43.3" y="284.8">DJ 08/22</text>
<text x="69.7" y="285.2">Not to Scale</text>
<text x="98.5" y="284.8">(Traffic Engineering)</text>
</g>
</svg>
